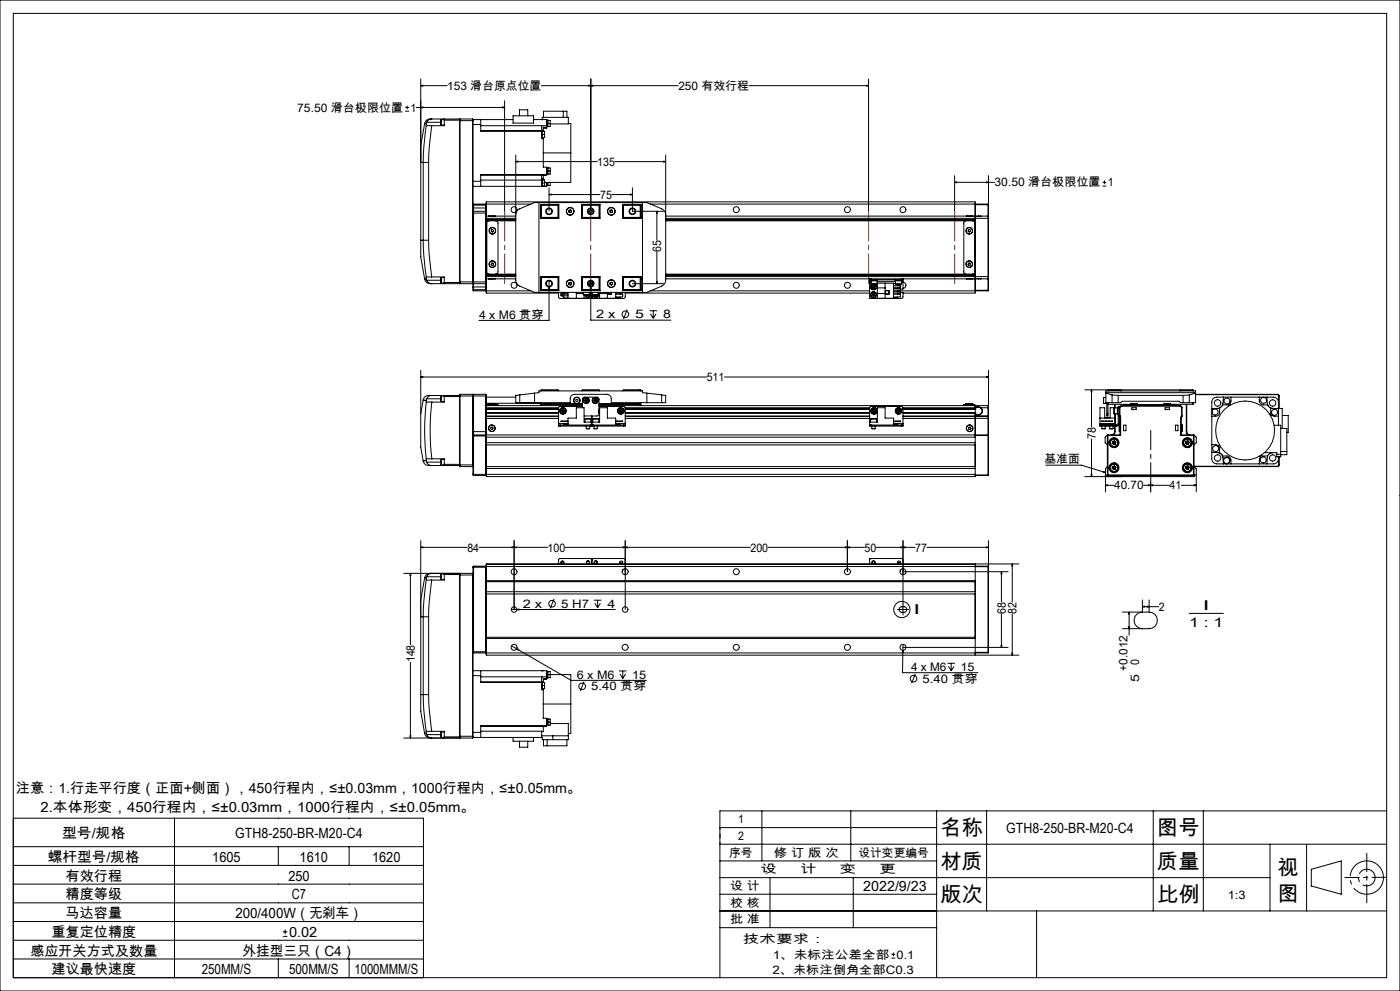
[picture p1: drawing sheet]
<svg xmlns="http://www.w3.org/2000/svg" width="420mm" height="297mm" viewBox="0 0 420 297" stroke-linecap="round" stroke-linejoin="round" font-family="sans-serif">
<g fill="none" stroke="#000" stroke-width=".3">
<path d="M0 0h420v297h-420zM4 4h412v289h-412zM121.6 33.3h1.1M121.6 32.2h1.1M122.1 31.6v1.2M124.8 32.2h26.6M126.2 32.2l.6-.2v.3zM126.2 25.7l.6-.2v.3zM126.2 23.7v48.3M126.2 25.7h8M127.4 37l-1.2 6.7v5h.8M127.4 37l.5 .1"/>
<path d="M127.9 37.5l-.8 6.6-.1 4.6M127.9 37.5l1.6 .2M127.9 37.1v.4M128 36.7l-.1 .4M128 36.7h4.3M129.5 37.7l-.7 6.5-.2 4.5M129.5 35.7h-.3a1.65 1.65 0 0 0-1.8 1.3M129.5 35.7l-.8 .2-.7 .8M129.5 35.7h12.3M132.4 35.8v1.7M132.4 35.8h.9M132.4 37.5h.9"/>
<path d="M133.3 35.7v.3M133.3 36v1.7h-3.8M133.3 36h4.6M137.9 35.7v.1M137.9 35.8v49.1M137.9 35.8v.4M137.9 36.2v48.3M137.9 36.2h4M141.8 35.7v49.3M141.8 35.7l.1 .5M141.9 36.2v48.7M141.9 35.8h12"/>
<path d="M141.9 37.3h2.3M144.2 37.3v2h18.5v2h-.2M144.2 35.8v1.5M144.2 39.2h18.3M144.2 37.7h19.8M150.8 32l.6 .2-.6 .1zM151.4 30.2v33.1M153.9 34.7h6.2v2.2h-6.2zM155.9 34.7v-1.8h2.4v1.8M160.1 35.8h3.9v2.6h-1M162.4 25.7h41.1M162.5 39.2v1.1"/>
<path d="M162.5 37.7h.1M162.5 37.7v1.4M162.5 35.8h.2M162.5 39.1v.1M162.5 39.1h.5M162.5 35.8h.1M162.7 35.8v-.6h7.8v1.9h-5.4M162.7 39.4h.7v.9M163 39.1v.3M163.1 35.2v-1.9h7v1.9M164 38.2h-1v.9M164 36h.4v2h-.4"/>
<path d="M164 37h1.1M164.1 36v2M164.4 36.1h.7v.9M165.1 37v.9h-.7M169 33.3v1.9M170.5 37h.7v8.8M176.6 25.5l.6 .2-.6 .1zM177.2 25.7l.6-.2v.3zM177.2 23.7v39.6M224.7 25.7h35.9M260 25.5l.6 .2-.6 .1zM260.6 23.7v39.6"/>
<path d="M127 48.7h1.6M127 48.7v23.3M128.6 48.7v23.3M141.9 54.3h2.3M144.2 54.3v1.5M144.2 54h18.3M154.7 48.4l.6-.1v.3zM154.7 46.5l.1 37.8 .2 .7 .6 .6 4.8 2h33.7l4.4-1.8 .6-.5 .5-.6 .1-.8v-37.4M154.7 48.4h24.4M162.5 40.3v1.3h.5M162.5 40.3h.1M162.5 52.5h.1"/>
<path d="M162.5 52.5v1M162.5 54v1.8M162.5 53.9h.2v1.9M162.5 40.3h.9M162.5 53.5v.5M162.5 53.5h.5M162.5 54.9h.9M162.5 55.8h.1M162.7 53.9h.7v1M163 41.2v.4M163 53.5v.4M163 41.6v8.5h1v2.4h-19.8"/>
<path d="M163 55.8h.1M163 45.8h8.2M163.4 40.3v.9h-.7M163.4 54.9v.9h-.7M164 52.3h-19.8v2M164 50.3h.4v1.9l-.4 .1M164 52.6h-1v.9M164 54.7v1.1h-22.1M164 51.3h1.1M164.1 50.3v2M164.1 54.7v1M164.4 50.3h.7v1"/>
<path d="M164.4 54.7v.9l-.4 .1M164.7 58.3l.6-.1v.3zM164.7 56.3v7M164.7 58.3h15.3M165.1 51.3v.9h-.7M165.1 54.7v.9h-.7M171.2 45.8v8.9h-7.8M183.6 58.3h6.1M184.5 48.4h15.2M189.1 58.2l.6 .1-.6 .2zM189.7 56.3v7h9.4M199.1 48.3l.6 .1-.6 .2z"/>
<path d="M286.4 54.6l.6-.1v.3zM286.4 54.6h11.9M286.4 52.6v10.7M295.9 54.5l.6 .1-.6 .2zM296.5 52.6v12.3M330.8 55.8h1.1M330.8 54.6h1.1M331.3 54.1v1.1M126.2 72v5l1.2 6.6M126.2 72h.8M127 72h1.6M127 72l.1 4.6 .8 6.5"/>
<path d="M128.6 72l.2 4.4 .7 6.6M141.9 61.6h4M141.9 63.8h4M141.9 62.3h4M142.1 63.3v21.7M142.1 61.2v2.1M142.1 63.3h3.6M142.1 61.2h3.6M142.1 63.3l-.2 .2M142.1 61.2l-.2 .1M145.7 63.3v21.7M145.7 61.2v2.1"/>
<path d="M145.7 63.3l.2 .2M145.7 61.2l.2 .1M145.9 63.5v.3M145.9 63.5v-3h146.7v4.3M145.9 63.8v20.7M145.9 66.2h8.8M145.9 65.9h8.8M145.9 64.8h8.8M145.9 61.2h13.4M145.9 65.4h8.8M145.9 65.8h8.8M146.5 64.8h2.1"/>
<path d="M146.7 66.2l-.7 .5v14.9l.7 .6M147.4 68.9l.4-.1 .3 .2-.1 .4-.3 .2-.3-.3zM147.4 78.9l.4-.1 .3 .3-.1 .3-.4 .1-.2-.2zM148.7 66.2l.5 .2 .2 .4v14.7l-.2 .5-.5 .2M154.7 64.4l.3-1.1 .6-.5 4.8-2.1h33.7l4.7 2.1 .6 .5 .3 1.1M161.7 60.7v26.9M162.1 64.8h.1M162.1 61.2h5.5v4.2h-5.5zM162.2 61.5v3.9M162.2 61.5h5.2M162.4 61.3v4M162.4 61.3l-.2 .2"/>
<path d="M162.4 61.3h5.2M162.4 65.3h5.2M167.4 61.5l.2-.2v4l-.2-.1M167.4 65.2h-5.2l.2 .1M167.4 61.5v3.7M170.7 63.5l.4 .2M170.7 63.1v.4M171.1 62.9l.3 .2M171.1 62.9l-.4 .2M171.4 63.5l-.3 .2M171.4 63.1v.4M174.4 61.2h5.6v4.2h-5.6z"/>
<path d="M174.4 61.3h5.6M174.4 65.3h5.6M174.7 61.5v3.7M174.7 61.5l-.1-.2v4l.1-.1M174.7 61.5h5M174.7 65.2h5M179.7 61.5l.2-.2v4l-.2-.1M179.7 61.5v3.7M183.1 63.5l.3 .2M183.1 63.1v.4M183.4 62.9l.3 .2M183.4 62.9l-.3 .2"/>
<path d="M183.7 63.5l-.3 .2M183.7 63.1v.4M186.8 61.2h5.5v4.2h-5.5zM186.8 61.3h5.3M186.8 65.3h5.3M187 61.5v3.7M187 61.5l-.1-.2v4l.1-.1M187 61.5h5.2M187 65.2h5.2l-.1 .1M192.1 61.3v4M192.1 61.3l.1 .2M192.2 61.5v3.9"/>
<path d="M192.2 64.8h.1M192.8 60.7v26.9M195.2 61.2h101.2M197.1 63.3l.1 .6h-.3zM197.1 63.3v8.7M197.1 75.5v9.5M199.7 66.2h92.9M199.7 65.9h92.9M199.7 64.8h93.8M199.7 65.4h96.7M199.7 65.8h92.9M289.8 66.2l-.5 .2-.2 .3v14.9l.2 .4 .5 .2"/>
<path d="M289.9 64.8h2M290.5 68.9l.3-.1 .3 .2v.4l-.3 .2-.4-.3zM290.5 78.9l.4-.1 .3 .3-.2 .4h-.3l-.3-.3zM291.8 66.2l.5 .2 .2 .3v14.9l-.2 .4-.5 .2M292.6 64.8v.6M292.6 65.4v17.5M292.6 61.3h3.8M293.5 64.8h.8M293.5 64.8h.1M294.3 64.8h-.8M294.3 64.8h2.1M296.4 65.4h.1"/>
<path d="M296.4 64.8v.6M296.4 64.8l.1 .1M296.4 61.2v.1M296.4 61.3v3.5M296.4 65.4v17.5M296.5 64.9v.5M296.5 65.4v17.5M127.4 83.6a1.81 1.81 0 0 0 2.1 1.4M127.9 83.1v.5M127.9 83.6l.1 .4M127.9 83.6h-.5M128 84l.7 .8 .8 .2"/>
<path d="M128 84h4.3M129.5 83l-1.6 .1M129.5 83h3.8v1.7M129.5 85h12.3M132.4 83.2v1.6M132.4 83.2h.9M132.4 84.8h.9M133.3 84.7v.3M133.3 84.7h4.6M137.9 84.9v.1M137.9 84.5v.4M137.9 84.5h8"/>
<path d="M141.9 84.9v1.1M141.9 86l.2 1.2M141.9 84.9l-.1 .1M141.9 86.8h4M141.9 84.8l.2 .2M141.9 86h4M142.1 85v2.2M142.1 85h3.6M142.1 87.2h3.6M145.7 85v2.2M145.9 84.5v.3M145.9 84.8v3h21.7"/>
<path d="M145.9 82.2h8.8M145.9 82.5h8.8M145.9 83.6h8.8M145.9 87.2h13.4M145.9 82.9h8.8M145.9 84.8l-.2 .2M145.9 87l-.2 .2M146.5 83.6h2.1M162.1 83.6h.1M162.1 82.9h5.5v4.2h-5.5zM162.2 82.9v3.9M162.2 86.8h5.2"/>
<path d="M162.2 86.8l.2 .2M162.4 83v4M162.4 83l-.2 .2h5.2M162.4 83h5.2M162.4 87h5.2M164.7 85.8l.2 .6h-.3zM164.7 84.2v11.8h-21M167.4 83.2l.2-.2v4l-.2-.2M167.4 83.2v3.6M167.6 87.6v1.5l.4 .4 9.3-.1M168.3 87.6v.2h2.1M168.5 88.6h.4"/>
<path d="M169.1 87.8v.4l-.4-.3-.4 .3M169.1 88.6v.7h1.3M170.4 87.6v1.8h14.3v-1.8M170.4 88.2h-2.1v.4h2.1M170.7 85.2l.4 .2M170.7 84.8v.4M171.1 84.6l.3 .2M171.1 84.6l-.4 .2M171.4 85.2l-.3 .2M171.4 84.8v.4M172.9 87.6v1.8M172.9 88h2.1"/>
<path d="M174.4 83h5.6M174.4 82.9h5.6v4.2h-5.6zM174.4 87h5.6M174.7 83.2v3.6M174.7 87v.1M174.7 83.2l-.1-.2v4l.1-.2M174.7 83.2h5M174.7 86.8h5M175 88.3h1.8M175 87.6v.7M175.2 88.3v1.1M175.4 87v.1"/>
<path d="M176 88.3v.3M176 88.6l.5 .2M176.4 88.3l-.4 .3M176.4 88.3l.1 .5M176.5 88.3l.4 .1M176.8 87.6v.7M176.8 88.1l.1 .3M176.8 85.1h.3M176.8 85.2l.3 .2M176.9 88.4l-.4 .4M176.9 85.3l.1 .1M177 87.6a.88 .88 0 0 1-.3 1.5 .88 .88 0 0 1-1.2-.8 .9 .9 0 0 0 1.3 .8 .9 .9 0 0 0 .2-1.5"/>
<path d="M177.1 85.1l-.3 .1M177.1 84.6v.5M177.1 84.9h.5M177.2 85.8l.2 .6h-.3zM177.2 84.2v11.8h24.1M177.6 84.7v.6M177.6 87.6v1.8M177.7 88.3h1.8M177.7 87.6v.7M177.8 88.3l.2 .5M177.9 88.3l.1 .5M178.3 88.3v.3"/>
<path d="M178.3 88.6l.5 .2M178.7 88.3l-.4 .3M178.7 88.3l.1 .5M178.8 88.3l.4 .2M179.1 87v.1M179.2 88.3v.2M179.2 88.5l-.4 .3M179.5 87.8a.9 .9 0 0 1-.3 1.2 .9 .9 0 0 1-1.2-.2M179.5 87.8a.88 .88 0 0 1-.3 1.2 .88 .88 0 0 1-1.2-.2M179.5 87.6v.7M179.7 83.2l.2-.2v4.1M179.7 83.2v3.6"/>
<path d="M179.7 87v.1M179.7 86.8l.2 .2M179.9 87.6v1.8M179.9 88h2.3M182.2 87.6v1.8M182.3 87.6v.6h1v-.6M182.3 87.6v.5M183.1 85.2l.3 .2M183.1 84.8v.4M183.4 84.6l.3 .2M183.4 84.6l-.3 .2M183.7 85.2l-.3 .2"/>
<path d="M183.7 84.8v.4M184.7 88.2h2.1v.8h-2.1M186 87.8v.4l.4-.3 .4 .3M186 89v.3h-1.3M186.8 88.2v.2M186.8 82.9h5.5v4.2h-5.5zM186.8 87.6v.2h-2.1M186.8 83h5.3M186.8 87h5.3M187 83.2v3.6M187 83.2l-.1-.2v4l.1-.2M187 86.8h5.2"/>
<path d="M187.6 87.6v1.4l-.5 .5-9.3-.1M187.6 87.8h73.3M188.2 92.8l-1.2 2.8M189.7 85h9.4M192.1 83v4M192.1 83l.1 .2h-5.2M192.2 82.9v3.9M192.2 83.6h.1M192.2 86.8l-.1 .2M194.8 93.1h2.3M195.1 94l.9 1.4M195.2 87.2h65.7"/>
<path d="M196 93.1v2.3M196.8 94l-.8 1.4M196.9 84.4h.3l-.1 .6zM199.7 83.6h61.7M199.7 82.2h92.9M199.7 82.5h92.9M199.7 82.9h96.7M260.9 83.9h.5M260.9 83.9v.5M260.9 83.6v.3M260.9 84.4v5h7.1v-4.5h-4.9M260.9 84.4h.4"/>
<path d="M260.9 84.9h.4M261.2 83.9v.3h2v-.3M261.3 85.1v.1M261.3 85.2h1.8M261.3 84.2v.9M261.4 83.6v.3M261.4 83.6h9M261.4 83.9h9M261.5 86l.3 .4M261.6 88.1l.1 .5M261.6 88.1l.4 .2M261.7 85.2a.9 .9 0 0 0-.3 1.3 .9 .9 0 0 0 1.4 0 .9 .9 0 0 0-.3-1.3"/>
<path d="M261.7 88.6l.4 .2M261.7 85.2a.86 .86 0 0 0-.3 1.3 .86 .86 0 0 0 1.3 0 .86 .86 0 0 0-.3-1.3M261.8 85.5l-.3 .5M261.8 85.5l.2 .5M262 87.8l-.4 .3M262 87.8l.5 .2M262 87.8l.1 1M262 86l-.2 .4M262 86l.3 .4M262 88.3l-.3 .3M262 88.3l.5 .2M262.3 85.5h-.5"/>
<path d="M262.3 85.5l.2 .4M262.3 85.5l-.3 .5M262.3 86.4h-.5M262.5 88v.5M262.5 88l-.5 .3M262.5 88.5l-.4 .3M262.5 85.9l-.2 .5M262.5 85.9l-1 .1M263.1 85.1v.1M263.1 84.2v.9M263.1 84.4h5.5M263.2 84.9v4.5"/>
<path d="M263.2 86.3h2.3M263.2 88h2.3M265.5 84.9v4.5M265.6 87.1h1.1v1.1h-1.1zM266.7 87.1h-1.1v1M268 85.6h2.1v.5M268 86.5h2.1v.5h-2.1M268 87.3h2.1v.5h-2.1M268 88.2h2.1M268 86.1h2.1M268 85h.6M268.6 83.9v.3h1.9v-.3"/>
<path d="M268.6 85.1h.1M268.6 85.1h1.8M268.6 84.2v.9M269.3 87.8v.4l.4-.3 .4 .3M269.3 85.2v.4M269.3 87v.3M269.3 89v.3h-1.3M269.3 87.2h27.1M269.5 85.6h.4M270.1 86.1l-.4 .3-.4-.3v.4M270.1 85.9v.2M270.1 88.2v.2"/>
<path d="M270.1 87.6h.8v1.5l-.4 .4-9.4-.1M270.1 88.2v.8h-2.1M270.4 83.6h.5M270.4 83.9h.5M270.4 83.6v.3M270.4 85.1l-1.7 .1M270.4 84.2v.9M270.4 84.4h.5M270.9 83.6h22.6M270.9 84.6a.9 .9 0 0 1 .9 .9 .9 .9 0 0 1-.9 .9M270.9 83.9v.5M270.9 83.6v.3"/>
<path d="M270.9 84.4v2.2h-.8M289.9 83.6h2M292.6 82.9v4.9h-21.7M292.6 82.9v.6h.9M292.6 87h3.8M293.5 83.5l.8 .1M293.5 83.6h.8M293.5 83.5v.1M294.3 83.6h2.1M296.4 82.9h.1M296.4 82.9v.7M296.4 87h.1"/>
<path d="M296.4 87v.2M296.4 83.6v3.4M296.5 82.9v.5M296.5 83.4l-.1 .2M296.5 87l-.1 .2M296.5 83.4v3.6M126.2 113l.6-.2v.3zM126.2 111v13M126.2 113h85.8M127 119.9h.1M127 119.9l.9 .1M127 119.9l-.8 4.1"/>
<path d="M128 119.5l-.1 .5M128 119.5h4.3M129.5 118.5h-.2a1.81 1.81 0 0 0-2.3 1.4M129.5 118.5a1.51 1.51 0 0 0-1.5 1M129.5 118.5h8.4M132.3 119.5l.1 .9M132.4 118.7l-.1 .8M132.4 118.7v1.7M132.4 118.7h.9M133.3 118.5v.3M133.3 118.8h4.6M133.3 118.8v1.7h-3.8"/>
<path d="M137.9 118.7h8M137.9 118.8v20.4M138 118.2l-.1 .6M138 118.2v21.6M138 118.2h3.8M141.8 118.2v21.6M141.8 118.2l.1 12.3M142.1 118.2v12.1M142.1 118.2h3.6M142.1 118.2l-.2 .2M145.7 118.2v12.1M145.7 118.2l.2 .5"/>
<path d="M145.9 119h8.8M145.9 118.7v10.7M155.9 118.4l-1.2 .1v2.2h1.2M155.9 118.4v2.3M160.4 117.8v2.9M160.4 117.8l1.3-.1v-.5h31.1v.5l1.3 .1M160.4 117.8l-4.5 .6M162.2 117h5.4M162.2 117v.2M162.4 116.8h5l.2 .2M162.4 116.8v.4M162.4 116.8l-.2 .2"/>
<path d="M167.6 117v.2M174.6 117l.1-.2h5l.2 .2M174.6 117h5.3M174.6 117v.2M175.6 119.6l-.2 .4M175.6 119.6l.3 .4M176.1 119.6l.3 .4M176.1 119.6h-.5M176.1 119.6l-.2 .4M176.4 120l-.3 .4M176.4 120h-1M178.3 119.6l-.3 .4"/>
<path d="M178.3 119.6l.2 .4M178.8 119.6l.3 .4M178.8 119.6h-.5M178.8 119.6l-.3 .4M179.1 120l-.3 .4M179.1 120h-.6M179.9 117v.2M186.9 117h5.3M186.9 117v.2M192.1 116.8h-5.1l-.1 .2M192.1 116.8v.4M192.1 116.8l.1 .2"/>
<path d="M192.2 117v.2M194.1 117.8v2.9M194.1 117.8l4.4 .6M198.5 118.4l1.2 .1v2.2h-1.2M198.5 118.4v2.3M217.3 113h79.2M295.9 112.8l.6 .2-.6 .1zM296.5 111v13.6M327.4 116.8v11.2M327.4 116.8l.2 .6h-.3zM331 119.1h.1M331 119.1v1.8"/>
<path d="M331.1 119.1v1.8M331.1 119.1h.7M331.8 117.7h26.9M331.8 117.8l1.8 .6M332.4 117h4M332.4 117v.2M332.4 117l.1-.2v.4M333.6 118.4l1.9 .1M333.6 118.4v2.3M335.5 118.5h19.4M335.5 118.5v2.2M336.4 117l-.2-.2v.4"/>
<path d="M336.4 117v.2M354 117h4M354 117l.2-.2v.4M354 117v.2M354.9 118.5v2.2M356.8 118.4l-1.9 .1M356.8 118.4v2.3M357.9 116.8h-32.5M357.9 116.8v.4M357.9 116.8l.1 .2M358 117v.2M358.7 118.2h24.5"/>
<path d="M358.7 118.3h24.5M358.7 117.8l-1.9 .6M367 119l-.2 2.4M369.3 119v1.4l-.4 .6 .2 .4M377.8 119v1.2a1.21 1.21 0 0 0 1.2 1.2h1.3M379 119h-13.9a1.45 1.45 0 0 0-1.6 1.5v2.8M379.2 119h2.8a1.51 1.51 0 0 1 1.5 1.5v7M380 119l.3 2.4M383.2 118.2l.4 .1 .1 .4M383.2 118.3l.4 .4M383.2 118.2v.1M383.6 118.7h.1"/>
<path d="M383.6 118.7v3.7M383.7 118.7v3.7M126.2 124v10l.8 4.1M127 138.1a2 2 0 0 0 2.5 1.4M127 138.1h.1M127.9 120.4l1.6 .1M127.9 120.4a75.3 75.3 0 0 0 0 17.2M127.9 120v.4M127.9 137.6v.4M127.9 138l.1 .5M127.9 138l-.9 .1M128 138.5l.7 .8 .8 .2"/>
<path d="M128 138.5h4.3M129.5 139.5h8.4M129.5 120.5a73.4 73.4 0 0 0 0 17M129.5 137.5l-1.6 .1M129.5 137.5h3.8v1.7M132.3 138.5l.1 .8M132.4 137.7l-.1 .8M132.4 137.7v1.6M132.4 137.7h.9M132.4 139.3h.9M132.4 120.4h.9M133.3 139.2v.3"/>
<path d="M133.3 139.2h4.6M137.9 139.2l.1 .6M137.9 139.3h4M138 139.8h3.8M141.9 139.7l-.1 .1M141.9 130.5v11.8l.2 .2M141.9 130.7h4M141.9 129.4h4M142.1 130.3h3.6M142.1 130.3v12.2M142.1 130.3l-.2 .2M145.7 130.3v12.2"/>
<path d="M145.7 130.3l.2 .2M145.9 129.4v.9M145.9 131h146.7M145.9 132.7h146.7M145.9 133.3h146.7M145.9 130.3h150.5M145.9 139.8h146.7M145.9 121.6h28.8M145.9 122.6h21.7M145.9 123.7h21.7M145.9 122.7h21.7M145.9 123.6h21.7"/>
<path d="M145.9 122.2h21.7M145.9 124.7h21.7M145.9 125.4h21.7M145.9 122.5h21.7M145.9 124.8h21.7M145.9 120.9h16.3M146 121.6v-.4h3.4v.4M146.7 121h2M146.7 121v.6M146.8 121.2h1.9M147.3 128.1l.4-.1 .2 .3-.1 .3-.3 .1-.3-.3zM148.7 121v.6"/>
<path d="M155.9 120.7h15.2v-1.2a1.33 1.33 0 0 1 1.3-1.3h9.7a1.33 1.33 0 0 1 1.3 1.3v1.2h15.1M162.2 120.7v.9M162.4 120.7v.3M162.4 121h12.3M162.4 121l-.2 .2h12.5M167.6 127.4v.3h.5M167.6 127.4h.5M167.6 126.9v.5M167.6 126.9h2.8M168.1 127.4v.3M168.1 127.7h9M168.1 127.4h9"/>
<path d="M168.4 123.3l.3 .3M168.6 122.8l-.2 .5M168.6 122.8l.3 .4M168.9 123.2l-.5 .1M168.9 123.2l-.2 .4M168.9 123.2l.3 .3M169.1 122.7l-.5 .1M169.1 122.7l.3 .3M169.1 122.7l-.2 .5M169.2 123.5l-.5 .1M169.4 123l-.2 .5M169.4 123l-.5 .2"/>
<path d="M170.4 127.4v-2.1h2.5v-3.1h2.3v4.3h4.7v-4.3h2.3v3.1h2.5v2.1M170.4 127h-1.3v.2h1.3M170.4 126.2h-2.1l2.1 .1M174.7 121.8l-6.9 .1-.2 .3v4.7M174.7 122.2v-2.6l.4-.5 4.1-.1 .5 .4v4.7l-.2 .4-.3 .2h-4M175.4 120l.2 .5M175.5 125.6h1.8M175.5 125.6v.9M175.5 125.5h.1M175.5 125.5h1.8M175.9 128.4h1M175.9 127.7v.7"/>
<path d="M175.9 120l-.3 .5M175.9 120l.2 .4M176.1 120.4l-.5 .1M176.9 127.7v.7M177.1 127.7h.5M177.1 127.4h.9M177.1 127.4v.3M177.3 125.5v.1M177.3 125.6v.9M177.6 127.7h.4M177.6 124.7v3M177.8 125.6h.2"/>
<path d="M177.8 125.6v.9M178 125.5l-.2 .1M178 125.5h1.6M178 127.7h9M178 127.4h9M178 127.4v.3M178 120l.3 .5M178.2 128.4h1M178.2 127.7v.7M178.5 120l-.2 .5M178.5 120l.3 .4M178.5 120h-.5"/>
<path d="M178.8 120.4l-.5 .1M179.2 127.7v.7M179.6 125.5v.1M179.6 125.6v.9M179.7 122.6l.2 .5-.2 .6M179.7 121.8l7.6 .1 .3 .4v4.6M179.7 122.8v.7M179.7 122.9v.5M179.7 121.6h116.7M179.7 121h12.4M184.7 126.2h2.1l-2.1 .1M184.7 127h1.3v.2h-1.3"/>
<path d="M184.7 126.9h2.9M185.8 122.9v.5M185.8 122.9l.4 .3M185.8 123.4l.5 .2M186.2 122.7l-.4 .2M186.2 122.7l.4 .2M186.2 122.7l.1 .9M186.2 123.2l-.4 .2M186.2 123.2l.5 .2M186.6 122.9l.1 .5M186.6 122.9l-.4 .3M186.7 123.4l-.4 .2"/>
<path d="M187 127.4h.6M187 127.4v.3M187.5 122.2h73.4M187.6 127.4v.3h-.6M187.6 126.9v.5M187.6 122.6h73.3M187.6 123.7h73.3M187.6 122.7h73.3M187.6 123.6h73.3M187.6 124.7h73.3M187.6 125.4h73.3M187.6 122.5h73.3"/>
<path d="M187.6 124.8h73.3M192.1 120.7v.3M192.1 121l.1 .2h-12.5M192.2 120.7v.9M260.9 127.4h.5M260.9 126.5h2.3v-4.3h2.3v3.1h2.5v2.1M261.2 125.6h1.8M261.2 125.6v.9M261.4 127.7h9M261.4 127.4h9M261.4 127.4v.3M261.5 128.4h1"/>
<path d="M261.5 127.7v.7M261.8 123.4l.4 .2M261.8 122.9v.5M261.8 122.9l.8 .5M262.3 122.7l-.5 .2M262.3 122.7l.4 .2M262.3 122.7l-.1 .9M262.5 127.7v.7M262.6 123.4l-.4 .2M262.7 122.9l-.1 .5M262.7 122.9l-.9 .5M262.9 125.5l-1.7 .1"/>
<path d="M263 125.6h.1M263 125.6v.9M268 127h1.3v.2h-1.3M268 126.2h2.1l-2.1 .1M268 126.9h2.9M269.1 122.9v.5M269.1 122.9l.9 .5M269.1 123.4l.5 .2M269.5 122.7l-.4 .2M269.5 122.7l.5 .2M269.5 122.7l.1 .9M270 122.9v.5"/>
<path d="M270 122.9l-.9 .5M270 123.4l-.4 .2M270.4 127.4h.5M270.4 127.4v.3M270.9 122.2h21.7M270.9 122.5l21.7 .1M270.9 126.9v-4.6l-.2-.4-9.4-.1-.4 .5v5.4h.5M270.9 127.4v.3h-.5M270.9 126.9v.5M270.9 122.6h21.7M270.9 123.7h21.7M270.9 122.7h21.7"/>
<path d="M270.9 123.6h21.7M270.9 124.8h21.7M289.8 121h2M289.8 121v.6M289.8 121.2h1.9M290.7 128h.4l.2 .4-.2 .3h-.4l-.2-.4zM291.8 121.2h-2.7v.4M291.8 121.2h.7v.4M291.8 121v.6M292.6 123.7h.1M292.6 122.2v2.6M292.6 124.8v18h-146.7v-12.5"/>
<path d="M292.6 122.6h.1M292.6 130.5h3.8M292.6 124.3h.9M292.6 124.2h.9M292.6 124.8h3.8M292.6 122.1h.9M293.5 121.9h-.9v-.3v.6M293.5 122.1l.7 .2M293.5 121.9l.8 .3M293.5 121.9v.2M293.5 124.2v.1M294.2 122.3a1.09 1.09 0 0 1 .4 1.2 1.09 1.09 0 0 1-1.1 .7"/>
<path d="M294.3 122.2a1.18 1.18 0 0 1 .4 1.3 1.18 1.18 0 0 1-1.2 .8M294.3 122.2h2.1M294.3 122.2l-.1 .1M296.4 130.3v.2M296.4 121.6v.6M296.4 124.6h.1M296.4 124.6v.2M296.4 125.4h.1M296.4 124.8v.6M296.4 124.6l-25.5 .1M296.4 122.2v2.4M296.4 125.4v4.9"/>
<path d="M296.4 130.5v11.8M296.4 125.4h-25.5M296.5 124.7l-.1 .1M296.5 124.6v.1M296.5 124.7v.7M296.5 125.4v16.9M313.8 139.4h10.6l7.2 2.2M327.4 131.5v11.3M330 125.3h4.5M330.1 127h4.3v.2h-4.3zM330.4 126.2l.8 .1zM330.4 127.4h-.5v.3h.5"/>
<path d="M330.4 127.7h1.4M330.4 127.4h4.6M330.4 127.4v.3M330.6 128.4h1M330.6 127.7v.7M331 120.9h.1M331.1 120.9h.9M331.6 126.2l.5 .1zM331.6 127.7v.7M331.8 127.7h.9M331.8 127.4v.3M332 124v.7h.4v-.7"/>
<path d="M332 124h.4M332 120.7v3.3M332.2 130.5l.1-.2 .1 .2M332.2 130.5h.2M332.2 139.8l-.6 .6v7M332.2 130.5v11.8M332.4 130.5h3.8M332.4 120.7v3.3M332.4 130.5v11.8M332.4 121l.1 .2M332.4 126.2l.5 .1zM332.5 121.2h6.7"/>
<path d="M332.5 120.7v.5M332.7 127.7h2.3M332.7 127.4v.3M332.9 128.4h1M332.9 127.7v.7M333.3 126.2l.5 .1zM333.6 120.7h1.9M333.6 120.7h-1.8v-3.5h26.9v3.5h-1.9M333.7 132.8l.3 .4M333.8 132.3l-.1 .5M333.8 132.3l.4 .4M333.8 139.8l-.1 .5"/>
<path d="M333.8 139.8l.4 .4M333.9 127.7v.7M334.2 122.2v.1M334.2 122.3v1.7M334.2 122.2v1.8M334.2 124h1M334.2 122.2h1M334.2 132.7l-.2 .5M334.2 132.7l.4 .4M334.2 132.7l-.5 .1M334.4 129.4a.96 .96 0 0 1-1 .9M334.4 129.4h.1"/>
<path d="M334.4 132.1l.4 .4M334.4 132.1l-.6 .2M334.4 132.1l-.2 .6M334.4 139.6l.4 .4M334.4 139.6l-.6 .2M334.4 139.6l-.2 .6M334.4 121.2v1M334.4 127.7v1.7M334.5 122.2h-1.4v3h-1.7v-3h-1.4v5.2M334.5 124v3.4M334.5 129.4l-.5 .9M334.5 121.2v1"/>
<path d="M334.5 127.7v1.7M334.6 133.1l-.6 .1M334.8 132.5l-.2 .6M334.8 132.5l-.6 .2M335 127.4v.3M335.5 122.2h-.3v1.9h.3M335.5 126.9l-.5 .5M335.5 120.7h.7l.5-.4h17l.5 .4h.7M335.5 126.9h.3M335.5 122.3h.3M335.5 122.3v4.6M335.8 127.4v2"/>
<path d="M335.8 127.3h.1M335.8 127.4h.1M335.8 124.7l.2 .7M335.8 122.2v-.4h-.3v.5M335.8 126.9a.84 .84 0 0 1-.8 .8M335.8 124.6l.1 .2M335.8 124.6h.2M335.8 122.2h.2M335.8 127.3v2.1M335.8 127.3h.2M335.8 129.4h.2M335.8 122.2v4.7"/>
<path d="M335.9 124.8l.1 .6M336 124.6v.1M336 124.7l.2 .7M336 124.7l-.1 .1M336 127.3v2.1M336 122.2v2.4M336 127.4h.1M336 129.3v.1M336 125.4h.2M336 130.3l.2 .2M336 130.3h-3.8l-.7 .7v1.7l.7 .6M336 125.4v4.9"/>
<path d="M336.2 125.4v5.1M336.5 121.6v.1M336.5 121.7l-.5 .5M336.5 121.6l-.5 .1-.2 .5M336.5 121.6h17.4M336.5 121.7h17.4M337 127.4h.8v1.7h-.8zM337.9 121.2h-.7v.4M337.9 121.2h14.6M337.9 121.2v.4M339.2 121h2M339.2 121.2h.1"/>
<path d="M339.2 121.2h2M339.2 121v.2M339.5 122.2h1.4v.6h-1.4zM341.2 121.2h.1M341.2 121v.2M349.2 121h2M349.2 121.2h.1M349.2 121.2h2M349.2 121v.2M349.5 122.2h1.4v.6h-1.4zM351.2 121.2h.1M351.2 121.2h6.7"/>
<path d="M351.2 121v.2M352.5 121.2h.7v.4M352.5 121.2v.4M352.6 127.4h.8v1.7h-.8zM353.9 121.7l.5 .5M353.9 121.6v.1M353.9 121.6l.5 .1 .2 .5M354.2 125.4h.2M354.2 130.5h3.8M354.2 125.4v5.1M354.4 129.3v.1M354.4 130.3l-.2 .2"/>
<path d="M354.4 130.3h3.8l.7 .7v1.7l-.7 .6M354.4 125.4v4.9M354.4 124.7l.1 .1M354.4 124.7l-.2 .7M354.4 127.3v.1M354.4 124.6v.1M354.4 124.6h.2M354.4 122.2h.2M354.4 127.3v2.1M354.4 127.3h.2M354.4 129.4h.2M354.4 122.2v2.4"/>
<path d="M354.5 124.8l-.1 .6M354.6 127.3v2.1M354.6 124.7l-.2 .7M354.6 124.6l-.1 .2M354.6 122.2v2.5M354.9 120.7h1.9M355.6 132.8l.4 .4M355.8 139.8l-.2 .5M355.8 139.8l.8 .8M355.8 132.3l-.2 .5M355.8 132.3l.8 .8M355.9 129.4l.2 .6 .3 .3"/>
<path d="M355.9 129.4h.1M355.9 121.2v8.2M356 129.4a1.02 1.02 0 0 0 1 .9M356 121.2v8.2M356.4 139.6l.4 .4M356.4 139.6l-.6 .2M356.4 139.6l-.2 .6M356.4 132.1l-.6 .2M356.4 132.1l.4 .4M356.4 132.1l-.4 1.1M356.6 133.1l-.6 .1M356.8 132.5l-.2 .6"/>
<path d="M356.8 132.5l-1.2 .3M357.9 120.7v.5M358 130.5h.2M358 130.5v-.2l.2 .2M358 120.7l-.1 .5M358 130.5v11.8M358.2 139.7h25M358.2 130.5v11.8M363.5 133.3h1.4l.6 .3 .4-.2M363.5 123.6v13.9a1.51 1.51 0 0 0 1.6 1.5h2.7M363.5 135.5l2.4 .3M365.8 135.7a2.25 2.25 0 0 1 1.2 2.6v.7"/>
<path d="M365.9 122.3v1.3a1.14 1.14 0 0 1-1.2 1.1h-1.2M365.9 135.8l.9 .9h1.3a1.2 1.2 0 0 1 1.2 1.2v1.1M365.9 122.3l-2.4 .2M366.1 133.8l-.2 .2v1.8M366.2 122.1l-.3 .2M366.8 121.4l-.9 .9M366.8 121.4h1.7l.2 .2M366.8 121.3l-.2 .4M378 136.7l.2 .3-.4 .6v1.4M378.4 136.4l.2 .3h1.7M380.3 136.7l-.3 2.3M380.3 121.4l.9 .9"/>
<path d="M380.3 121.4l.2 .3M380.9 122.1l.3 .2M381.2 124.6l.3-.2 .6 .3h1.4M381.2 122.3v1.7l-.3 .2M381.2 122.3l2.3 .2M381.8 135.7a1.69 1.69 0 0 0-1.5 1M382.2 127.5h2v9.4h-1.2v-1.2h-3.6M382.5 122.4h2.2v6M383 136.2h1.2M383.2 139.8h-25l.7 .7v6.9M383.2 139.7v.1M383.5 136.9a1.64 1.64 0 0 1-1.5 2.1h-13.9"/>
<path d="M383.6 139.3l-.4 .4M383.6 139.3h.1M383.6 136.9v2.4M383.7 139.3l-.1 .4-.4 .1M383.7 136.9v2.4M384.2 128.4h1.8v7.9h-1.8M384.2 135.3h1.8M384.7 124.5h1.8v5.1h-.5M141.9 142.1h4M142.1 142.5h3.6M145.9 142.2h146.7M145.9 140.4h146.7"/>
<path d="M145.9 142.3l-.2 .2M292.6 142.5h3.8M292.6 142.3h3.8M296.4 142.3v.2M296.4 142.3h.1M296.5 142.3l-.1 .2M327.3 142.2h.3l-.2 .6zM331.1 141.3l.5 .3h-.6zM331.6 145.4l.6-.1v.3zM331.6 145.4h2.6M331.6 142.2l.7 .6M332.2 142.3h.2"/>
<path d="M332.2 142.3l.2 .2M332.4 142.3v.2M332.4 142.5h25.6M332.4 142.3h25.6M333.7 140.3l.3 .4M334.2 140.2l-.2 .5M334.2 140.2l.4 .4M334.2 140.2l-.5 .1M334.6 140.6l-.6 .1M334.8 140l-.2 .6M334.8 140l-.6 .2M336.9 142.5l-.3 .3"/>
<path d="M343.1 145.4h7.7M344.6 145.3l.6 .1-.6 .2zM345.2 145.4l.6-.1v.3zM345.2 144.5v2.9M353.6 142.5l.3 .3M354.4 145.4h4.5M355.6 140.3l.4 .4M356.2 140.2l-.2 .5M356.2 140.2l-.6 .1M356.6 140.6l-.6 .1M356.8 140l-.2 .6M356.8 140l-.6 .2"/>
<path d="M358 142.3h.2M358 142.3v.2M358.2 142.3l-.2 .2M358.3 145.3l.6 .1-.6 .2zM358.9 142.2l-.7 .6h-32.8M123.1 171.8l.2 .6h-.3zM123.1 171.8v21.4M126.2 164l.6-.1v.3zM126.2 162v46.2M126.2 164h14M127.4 173.2l-1.2 6.6v5.1h.8M127.4 173.2l.5 .1"/>
<path d="M127.9 173.7l-.8 6.6-.1 4.6M127.9 173.7l1.6 .1M127.9 173.3v.4M128 172.9a1.64 1.64 0 0 1 1.5-1.1h-.3a1.65 1.65 0 0 0-1.8 1.4M128 172.9l-.1 .4M128 172.9h4.3M129.5 173.8l-.7 6.6-.2 4.5M132.4 172v1.7M132.4 172h.9M132.4 173.7h.9M133.3 171.8v.4M133.3 172.2v1.6h-3.8"/>
<path d="M133.3 172.2h4.6M137.9 171.8v.1M137.9 171.9v49.2M137.9 171.9v.4M137.9 172.3v48.4M137.9 172.3h4M141.8 171.8v49.4M141.8 171.8h-20.7M141.8 171.8l.1 .1M141.9 170.1h4M142.1 169.7l-.2 .1v50.9M142.1 169.7v26"/>
<path d="M142.1 169.7h3.6M145.7 169.7v26M145.7 169.7l150.7 .1M145.9 177.3v.1M145.9 174h146.7M145.9 174.3h146.7M145.9 169.1h146.7M145.9 178h146.7M145.9 177.3h146.7M153.6 163.9l.6 .1-.6 .2zM154.2 164l.6-.1v.3zM154.2 162v20.7"/>
<path d="M164.3 164h-20.6M166.2 179.5l-1.1 2.8M168.3 168.4v.3M168.5 168.2h.4M169.1 168.4v.3h-.8M176.2 169a.5 .5 0 0 1-.2-.7 .5 .5 0 0 1 .8 0 .5 .5 0 0 1-.2 .7M177.3 167.4h.5M177.6 167.4v1.6M178.2 179.9h2.2M178.5 169a.5 .5 0 0 1-.2-.7 .5 .5 0 0 1 .8 0 .5 .5 0 0 1-.2 .7M179.3 179.9v2.2M186 168.4v.3h.8"/>
<path d="M186.8 171l-.1 .2M186.8 168.4v.3M186.9 163.9l.7 .1-.7 .2zM187.6 167.9l-.5-.5h-9.2l-.3 .5-.4-.5h-9.2l-.4 .4v1.2M187.6 164l.6-.1v.3zM187.6 162v20.7M225.1 164h-55.5M230.4 164h28.9M253.6 163.9l.6 .1-.6 .2zM254.2 164l.6-.1v.3zM254.2 162v9.3M260.9 167.9l.4-.5h9.2l.4 .5"/>
<path d="M261.1 167.4h-.2v1.6M261.9 169a.5 .5 0 0 1-.3-.7 .5 .5 0 0 1 .8 0 .5 .5 0 0 1-.2 .7M262.9 164h11.6M269.3 168.4v.3h.8v-.3M270.1 171l-.1 .2M270.3 163.9l.6 .1-.6 .2zM270.9 171.3h31.5M270.9 164l.6-.1v.3zM270.9 162v19M278.1 164h18.4M292.6 169v27.4M292.6 169.7h3.8"/>
<path d="M295.9 163.9l.6 .1-.6 .2zM296.4 169.7v.1M296.4 169.8v25.7M296.5 162v33.5M300.4 171.3l.2 .6h-.3zM300.4 171.3v9.1M303.7 169l.1 .6h-.3zM303.7 169v11.4M305.7 169h-159.8v27.4h159.8M342.7 179.8v3.6a2.49 2.49 0 0 0-2.5 2.5 2.49 2.49 0 0 0 2.5 2.5M344.7 179.8v3.6M123.1 198.5v22.7"/>
<path d="M127 184.9h1.6M127 184.9v23.3M128.6 184.9v23.3M141.9 195.3h4M141.9 195.5l.2 .2M142.1 195.7h3.6M145.9 195.7h150.5M145.9 191.3h146.7M145.9 191h146.7M145.9 195.5l-.2 .2M153.4 182.7h31.2M153.5 193.6l1.5 .8"/>
<path d="M155 194.4l.6 .2-.2 .3zM155 194.4l16.3 9.5h22.7M155 182.7l.6-.2v.3zM178.4 180.8l.9 1.3M180.1 180.8l-.8 1.3M270 182.1l.2-.2h1a.83 .83 0 0 1 .9 .8 .83 .83 0 0 1-.9 .8 1.18 1.18 0 0 1-1.4-.5zM270.1 182.7h1.6M270.9 194.9l.1 .6h-.3zM270.9 194.9l-.1 6.7h22.6M270.9 194h31.5M270.9 193.1v1.8M270.9 181.9v1.6"/>
<path d="M284.2 198.8h2.3M284.5 199.7l.9 1.3M285.4 198.8v2.2M286.2 199.7l-.8 1.3M292.6 195.5h3.8M296.4 195.5v.2M296.4 195.5h.1M296.5 195.5l-.1 .2M300.3 193.4h.3l-.2 .6zM300.4 184v10M303.5 195.8h.3l-.1 .6zM303.7 184v12.4"/>
<path d="M336.7 183.4h8M338.6 187.8h.3l-.2 .6zM338.7 183.4v7M338.7 183.4l.2 .6h-.3zM342.7 181.8l.6-.2v.4zM342.7 181.8h4.9M344.1 181.6l.6 .2-.6 .2zM344.7 183.4a2.49 2.49 0 0 1 2.5 2.5 2.49 2.49 0 0 1-2.5 2.5h-8M356.8 183.8h10.2M126.2 208.2v5l1.2 6.6M126.2 208.2h.8M127 208.2l.1 4.6 .8 6.5"/>
<path d="M127 208.2h1.6M127.4 219.8a1.82 1.82 0 0 0 2.1 1.4 1.81 1.81 0 0 1-1.5-1M127.9 219.3v.4M127.9 219.7l.1 .5M127.9 219.7l-.5 .1M128.6 208.2l.2 4.4 .7 6.6M129.5 219.2l-1.6 .1M129.5 219.2h3.8v1.6M132.4 219.4v1.6M132.4 219.4h.9M141.9 201h2.3M141.9 219.5h2.3"/>
<path d="M141.9 202.5h2.3M144.2 219.5v1.5M144.2 201v1.5M144.2 201h19.8v2.6h-1M144.2 202.5v2h18.3M144.2 204.4h18.3M144.2 219.1h18.3M144.2 202.8h19.8M162.5 205.5v1.2h.5M162.5 204.5h.2v1.9h-.2M162.5 204.5v1M162.5 204.4v.1"/>
<path d="M162.5 202.8h.1M162.5 202.8v1.6M162.5 202.8v.1M162.5 201h.1M162.5 219.1v1.9M162.5 201h.2M162.5 205.5h.9M162.5 204.3h.5M162.7 204.5h.7v1M162.7 201h.1M163 206.4v.3M163 204.3v.2"/>
<path d="M163 206.7v8.6h1v2.2M163 211h8.2M163.4 205.5v.9h-.7M164 217.5l-19.8 .2M164 215.4l1.1 .1v.9M164 202.2h7.2v8.8M164 217.8h-1v1.4l-.5-.1M164 203.3h-1v1M164 201.2h.4v2h-.4M164 217.5h-19.8v2M164 216.4h1.1M164.1 215.4v2"/>
<path d="M164.1 201.2v2M164.4 215.5v1.9h-.4M164.4 201.3h.7v1.8h-.7M165.1 216.4v.9h-.7M165.1 216.8h5.4v4.9h-7.8v-.7h-20.8M171.2 211v8.8h-.7M175.2 204.3l-1.1 2.8M185.7 201.1h2.3M186 202l.8 1.3M186.8 201.1v2.2M187.7 202l-.9 1.3M274.6 202l-1.1 2.8"/>
<path d="M123 220.6h.3l-.2 .6zM128 220.2h4.3M132.4 221h.9M133.3 220.8v.4M133.3 220.8h4.6M137.9 221.1v.1M137.9 220.7v.4M137.9 220.7h4M141.8 221.2h-20.7M141.9 220.7l-.1 .5M153.9 221v1.1h6.2v-1.1M155.9 222.1v1.8h2.4v-1.8"/>
<path d="M162.5 220.5h8M163.1 221.7v1.8h7v-1.8M164.1 221.7v1.8M165.8 220.5v1.2M4 245.2h123v47.8M4 253.7h123M4 259.4h123M52.4 245.2v47.8M83.5 253.7v5.7M104.7 253.7v5.7M216 253h200M216 248h65"/>
<path d="M216 258h65M228.6 243v15M255.2 243v15M281 243v50M296 243v30M346 243v30M361 243v30M381 253v20M392 253v20M416 243h-200v50M4 265h123M4 270.6h123"/>
<path d="M4 276.2h123M84.9 279.3h1.3M85.5 278.6v1.3M216 278h65M216 273h200M216 263h165M216 268h65M231 263v15M256 263v15M311 273v20M393.4 260.5l9-2.5v10l-9-2.5zM4 281.8h123"/>
<path d="M4 287.4h123M83.5 287.4v5.6M84.9 280.6h1.3M104.7 287.4v5.6M267.4 287.2h1.2M267.4 286h1.2M268 285.5v1.1"/>
<circle cx="147.7" cy="69.2" r=".94"/>
<circle cx="147.7" cy="69.2" r=".99"/>
<circle cx="147.7" cy="79.2" r="1"/>
<circle cx="147.7" cy="79.2" r=".95"/>
<circle cx="154.2" cy="62.8" r=".9"/>
<circle cx="164.7" cy="63.3" r="1"/>
<circle cx="164.7" cy="63.3" r=".83"/>
<circle cx="171.1" cy="63.3" r="1.14"/>
<circle cx="171.1" cy="63.3" r="1.11"/>
<circle cx="177.2" cy="63.3" r=".41"/>
<circle cx="177.2" cy="63.3" r=".83"/>
<circle cx="177.2" cy="63.3" r="1"/>
<circle cx="183.4" cy="63.3" r="1.13"/>
<circle cx="183.4" cy="63.3" r="1.12"/>
<circle cx="189.7" cy="63.3" r=".84"/>
<circle cx="189.7" cy="63.3" r="1"/>
<circle cx="220.9" cy="62.8" r=".9"/>
<circle cx="254.2" cy="62.8" r=".9"/>
<circle cx="270.9" cy="62.8" r=".9"/>
<circle cx="290.8" cy="79.2" r="1"/>
<circle cx="290.8" cy="69.2" r=".95"/>
<circle cx="290.8" cy="69.2" r=".99"/>
<circle cx="290.8" cy="79.2" r=".95"/>
<circle cx="154.2" cy="85.5" r=".9"/>
<circle cx="164.7" cy="85" r="1"/>
<circle cx="164.7" cy="85" r=".83"/>
<circle cx="171.1" cy="85" r="1.16"/>
<circle cx="171.1" cy="85" r="1.11"/>
<circle cx="177.2" cy="85" r=".41"/>
<circle cx="177.2" cy="85" r=".83"/>
<circle cx="177.2" cy="85" r="1"/>
<circle cx="183.4" cy="85" r="1.15"/>
<circle cx="183.4" cy="85" r="1.12"/>
<circle cx="187.6" cy="94.2" r=".99"/>
<circle cx="189.7" cy="85" r=".84"/>
<circle cx="189.7" cy="85" r="1"/>
<circle cx="220.9" cy="85.5" r=".9"/>
<circle cx="254.2" cy="85.5" r=".9"/>
<circle cx="262" cy="88.3" r=".89"/>
<circle cx="262.1" cy="88.3" r=".86"/>
<circle cx="379.1" cy="120" r=".91"/>
<circle cx="147.5" cy="128.3" r=".95"/>
<circle cx="147.6" cy="128.4" r="1"/>
<circle cx="168.9" cy="123.1" r=".86"/>
<circle cx="168.9" cy="123.1" r=".91"/>
<circle cx="168.9" cy="123.1" r="1"/>
<circle cx="173.1" cy="120" r=".99"/>
<circle cx="173.1" cy="120" r=".91"/>
<circle cx="173.1" cy="120" r=".34"/>
<circle cx="175.9" cy="120" r=".87"/>
<circle cx="175.9" cy="120" r=".91"/>
<circle cx="178.6" cy="120" r=".87"/>
<circle cx="178.6" cy="120" r=".9"/>
<circle cx="186.2" cy="123.2" r="1"/>
<circle cx="186.2" cy="123.2" r=".88"/>
<circle cx="186.2" cy="123.2" r=".89"/>
<circle cx="262.2" cy="123.1" r="1"/>
<circle cx="262.2" cy="123.1" r=".89"/>
<circle cx="262.2" cy="123.2" r=".86"/>
<circle cx="269.6" cy="123.1" r=".99"/>
<circle cx="269.6" cy="123.2" r=".89"/>
<circle cx="269.6" cy="123.1" r=".87"/>
<circle cx="290.9" cy="128.3" r="1"/>
<circle cx="290.9" cy="128.3" r=".96"/>
<circle cx="334.2" cy="132.7" r="1.5"/>
<circle cx="334.2" cy="132.7" r="1.14"/>
<circle cx="334.2" cy="132.7" r="1.33"/>
<circle cx="334.2" cy="132.7" r="1.17"/>
<circle cx="356.2" cy="132.7" r="1.13"/>
<circle cx="356.2" cy="132.7" r="1.34"/>
<circle cx="356.2" cy="132.7" r="1.5"/>
<circle cx="364.5" cy="123.5" r=".92"/>
<circle cx="364.7" cy="134.4" r=".92"/>
<circle cx="365.3" cy="137.3" r=".96"/>
<circle cx="365.3" cy="120.8" r=".97"/>
<circle cx="368" cy="138" r=".91"/>
<circle cx="368" cy="138" r=".98"/>
<circle cx="368.1" cy="120.2" r=".92"/>
<circle cx="373.5" cy="129" r="8.8"/>
<circle cx="379" cy="137.8" r=".92"/>
<circle cx="381.8" cy="120.8" r=".97"/>
<circle cx="381.8" cy="137.3" r=".96"/>
<circle cx="382.4" cy="123.6" r=".93"/>
<circle cx="334.2" cy="140.2" r="1.32"/>
<circle cx="334.2" cy="140.2" r="1.5"/>
<circle cx="334.2" cy="140.2" r="1.14"/>
<circle cx="334.2" cy="140.2" r="1.17"/>
<circle cx="356.2" cy="140.2" r="1.33"/>
<circle cx="356.2" cy="140.2" r="1.17"/>
<circle cx="356.2" cy="140.2" r="1.13"/>
<circle cx="356.2" cy="140.2" r="1.5"/>
<circle cx="154.2" cy="171.3" r=".9"/>
<circle cx="168.7" cy="168.5" r=".41"/>
<circle cx="176.4" cy="168.5" r=".4"/>
<circle cx="178.7" cy="168.5" r=".4"/>
<circle cx="186.4" cy="168.5" r=".41"/>
<circle cx="187.6" cy="171.3" r=".9"/>
<circle cx="220.9" cy="171.3" r=".9"/>
<circle cx="254.2" cy="171.3" r=".9"/>
<circle cx="262.1" cy="168.6" r=".4"/>
<circle cx="269.7" cy="168.5" r=".41"/>
<circle cx="270.9" cy="171.3" r=".9"/>
<circle cx="154.2" cy="182.7" r=".83"/>
<circle cx="154.2" cy="194" r=".9"/>
<circle cx="165.6" cy="180.9" r="1.01"/>
<circle cx="187.5" cy="182.7" r=".84"/>
<circle cx="187.6" cy="194" r=".9"/>
<circle cx="220.9" cy="194" r=".9"/>
<circle cx="254.2" cy="194" r=".9"/>
<circle cx="270.6" cy="182.7" r="2.42"/>
<circle cx="270.9" cy="194" r=".9"/>
<circle cx="174.7" cy="205.7" r=".99"/>
<circle cx="274" cy="203.4" r=".98"/>
</g>
<path d="M412.4 262.3a2.5 2.5 0 0 0-4.1-1.1 2.5 2.5 0 0 0 1 4.2 2.5 2.5 0 0 0 3.2-2.9l-.1-.2" fill="none" stroke="#000" stroke-width=".3" stroke-dasharray="30.5 1.3 1.3 1.3" stroke-dashoffset="24.5" stroke-linecap="butt"/>
<path d="M414.8 261.5a5 5 0 0 0-8.3-2 5 5 0 0 0 2.2 8.3 5 5 0 0 0 6.2-6l-.1-.3" fill="none" stroke="#000" stroke-width=".3" stroke-dasharray="30.5 1.3 1.3 1.3" stroke-dashoffset="16.7" stroke-linecap="butt"/>
<path d="M345.2 129v15.5" fill="none" stroke="#000" stroke-width=".3" stroke-dasharray="30.5 1.3 1.3 1.3" stroke-dashoffset="24.6"/>
<path d="M270.1 182.7h-.9M270.9 183.5v.8M270.9 181.8v-.8M271.7 182.7h.9" fill="none" stroke="#000" stroke-width=".3" stroke-dasharray="30.5 1.3 1.3 1.3"/>
<path d="M410 255.7v14.9" fill="none" stroke="#000" stroke-width=".3" stroke-dasharray="30.5 1.3 1.3 1.3" stroke-dashoffset="25"/>
<path d="M403.4 263l12.6-.1" fill="none" stroke="#000" stroke-width=".3" stroke-dasharray="30.5 1.3 1.3 1.3" stroke-dashoffset="26.1"/>
<path d="M216 248v5" fill="none" stroke="#000" stroke-width=".3" stroke-dasharray="30.5 1.3 1.3 1.3" stroke-dashoffset="29.9"/>
<path d="M151.4 85v-21.7M177.2 85v-21.7M260.6 85v-21.7M286.4 85v-21.7" fill="none" stroke="#f00" stroke-width=".3" stroke-dasharray="30.5 1.3 1.3 1.3" stroke-dashoffset="21.6"/>
<g fill="#000">
<path d="M331.1 141.3l.5 .3h-.6z"/>
<path d="M126.2 32.2l.6-.2v.3zM150.8 32l.6 .2-.6 .1z"/>
<path d="M176.6 25.5l.6 .2-.6 .1zM126.2 25.7l.6-.2v.3zM295.9 54.5l.6 .1-.6 .2zM286.4 54.6l.6-.1v.3zM260 25.5l.6 .2-.6 .1zM177.2 25.7l.6-.2v.3z"/>
<path d="M197.1 63.3l.1 .6h-.3zM196.9 84.4h.3l-.1 .6zM300.4 171.3l.2 .6h-.3zM300.3 193.4h.3l-.2 .6zM303.7 169l.1 .6h-.3zM303.5 195.8h.3l-.1 .6z"/>
<path d="M126.2 113l.6-.2v.3zM295.9 112.8l.6 .2-.6 .1zM164.7 58.3l.6-.1v.3zM189.1 58.2l.6 .1-.6 .2zM154.7 48.4l.6-.1v.3zM199.1 48.3l.6 .1-.6 .2zM164.7 85.8l-.1 .6h.3zM177.2 85.8l-.1 .6h.3zM345.2 145.4l.6-.1v.3zM358.3 145.3l.6 .1-.6 .2zM126.2 164l.6-.1v.3zM153.6 163.9l.6 .1-.6 .2zM155 194.4l.4 .5 .2-.3zM270.9 194.9l-.2 .6h.3zM155 182.7l.6 .1v-.3z"/>
<path d="M327.3 142.2h.3l-.2 .6zM327.4 116.8l.2 .6h-.3z"/>
<path d="M344.6 145.3l.6 .1-.6 .2zM331.6 145.4l.6-.1v.3zM295.9 163.9l.6 .1-.6 .2zM270.9 164l.6-.1v.3zM344.1 181.6l.6 .2-.6 .2zM342.7 181.8l.6-.2v.4z"/>
<path d="M154.2 164l.6-.1v.3zM186.9 163.9l.7 .1-.7 .2z"/>
<path d="M187.6 164l.6-.1v.3zM253.6 163.9l.6 .1-.6 .2z"/>
<path d="M254.2 164l.6-.1v.3zM270.3 163.9l.6 .1-.6 .2z"/>
<path d="M338.7 183.4l.2 .6h-.3zM338.6 187.8h.3l-.2 .6z"/>
<path d="M123 220.6h.3l-.2 .6zM123.1 171.8l.2 .6h-.3z"/>
</g>
<g font-size="6.3">
<text x="282.1" y="250.3">名称</text>
<text x="347.1" y="250.3">图号</text>
<text x="282.1" y="260.3">材质</text>
<text x="347.1" y="260.3">质量</text>
<text x="383.3" y="262.1">视</text>
<text x="383.3" y="269.9">图</text>
<text x="282.1" y="270.3">版次</text>
<text x="347.1" y="270.3">比例</text>
</g>
<g font-size="4.2">
<text x="4.8" y="237.6">注意：1.行走平行度（正面+侧面），450行程内，≤±0.03mm，1000行程内，≤±0.05mm。</text>
<text x="12.2" y="243.3">2.本体形变，450行程内，≤±0.03mm，1000行程内，≤±0.05mm。</text>
<text x="18.6" y="251.3">型号/规格</text>
<text x="70.6" y="251.3">GTH8-250-BR-M20-C4</text>
<text x="301.9" y="249.5">GTH8-250-BR-M20-C4</text>
<text x="14.4" y="258.3">螺杆型号/规格</text>
<text x="19.7" y="263.9">有效行程</text>
<text x="63.7" y="258.3">1605</text>
<text x="86.5" y="263.9">250</text>
<text x="89.9" y="258.3">1610</text>
<text x="111.7" y="258.3">1620</text>
<text x="19.7" y="269.5">精度等级</text>
<text x="87.6" y="269.5">C7</text>
<text x="259" y="267">2022/9/23</text>
<text x="19.7" y="275.2">马达容量</text>
<text x="70.6" y="275.2">200/400W（无刹车）</text>
<text x="15.4" y="280.8">重复定位精度</text>
<text x="86.7" y="280.8">0.02</text>
<text x="9.1" y="286.4">感应开关方式及数量</text>
<text x="72.7" y="286.4">外挂型三只（C4）</text>
<text x="15.5" y="292">建议最快速度</text>
<text x="60.5" y="292">250MM/S</text>
<text x="86.7" y="292">500MM/S</text>
<text x="106.4" y="292">1000MMM/S</text>
</g>
<g font-size="4.1">
<text x="274" y="184.2">I</text>
<text x="360.9" y="182.7">I</text>
<text x="356.8" y="187.9">1 : 1</text>
</g>
<g font-size="3.5">
<text x="134.2" y="26.9">153 滑台原点位置</text>
<text x="203.5" y="26.9">250 有效行程</text>
<text x="89.2" y="33.4">75.50 滑台极限位置 1</text>
<text x="179.2" y="49.7">135</text>
<text x="180.1" y="59.6">75</text>
<text x="298.4" y="55.9">30.50 滑台极限位置 1</text>
<text x="198.4" y="75.5" transform="rotate(-90 198.4 75.5)">65</text>
<text x="143.7" y="95.5">4 x M6 贯穿</text>
<text x="178.8" y="95.4">2 x</text>
<text x="190.6" y="95.4">5</text>
<text x="198.9" y="95.4">8</text>
<text x="212" y="114.2">511</text>
<text x="328.7" y="131.5" transform="rotate(-90 328.7 131.5)">78</text>
<text x="313.4" y="138.9">基准面</text>
<text x="334.3" y="146.7">40.70</text>
<text x="350.9" y="146.7">41</text>
<text x="140.2" y="165.3">84</text>
<text x="164.3" y="165.3">100</text>
<text x="225.1" y="165.3">200</text>
<text x="259.3" y="165.3">50</text>
<text x="274.6" y="165.3">77</text>
<text x="156.8" y="182.2">2 x</text>
<text x="168.4" y="182.2">5 H7</text>
<text x="182.2" y="182.2">4</text>
<text x="301.7" y="183.9" transform="rotate(-90 301.7 183.9)">68</text>
<text x="305" y="183.9" transform="rotate(-90 305 183.9)">82</text>
<text x="347.7" y="183.1">2</text>
<text x="124.4" y="198.5" transform="rotate(-90 124.4 198.5)">148</text>
<text x="173" y="203.4">6 x M6</text>
<text x="189.7" y="203.4">15</text>
<text x="273.3" y="201.1">4 x M6</text>
<text x="288.2" y="201.1">15</text>
<text x="338.3" y="201" transform="rotate(-90 338.3 201)">+0.012</text>
<text x="341.8" y="199.2" transform="rotate(-90 341.8 199.2)">0</text>
<text x="177.4" y="206.9">5.40 贯穿</text>
<text x="276.8" y="204.6">5.40 贯穿</text>
<text x="341.8" y="204.5" transform="rotate(-90 341.8 204.5)">5</text>
<text x="221.4" y="246.8">1</text>
<text x="221.4" y="251.8">2</text>
<text x="218.8" y="256.8">序号</text>
<text x="232.2" y="256.8">修 订 版 次</text>
<text x="257.5" y="256.8">设计变更编号</text>
<text x="228.2" y="261.8">设</text>
<text x="240.1" y="261.8">计</text>
<text x="252" y="261.8">变</text>
<text x="263.9" y="261.8">更</text>
<text x="219.1" y="266.7">设 计</text>
<text x="368.3" y="269.3">1:3</text>
<text x="219.1" y="271.7">校 核</text>
<text x="219.1" y="276.7">批 准</text>
<text x="222.9" y="282.7">技术要求：</text>
<text x="231.8" y="287.3">1、未标注公差全部 0.1</text>
<text x="231.7" y="291.8">2、未标注倒角全部C0.3</text>
</g>
</svg>
